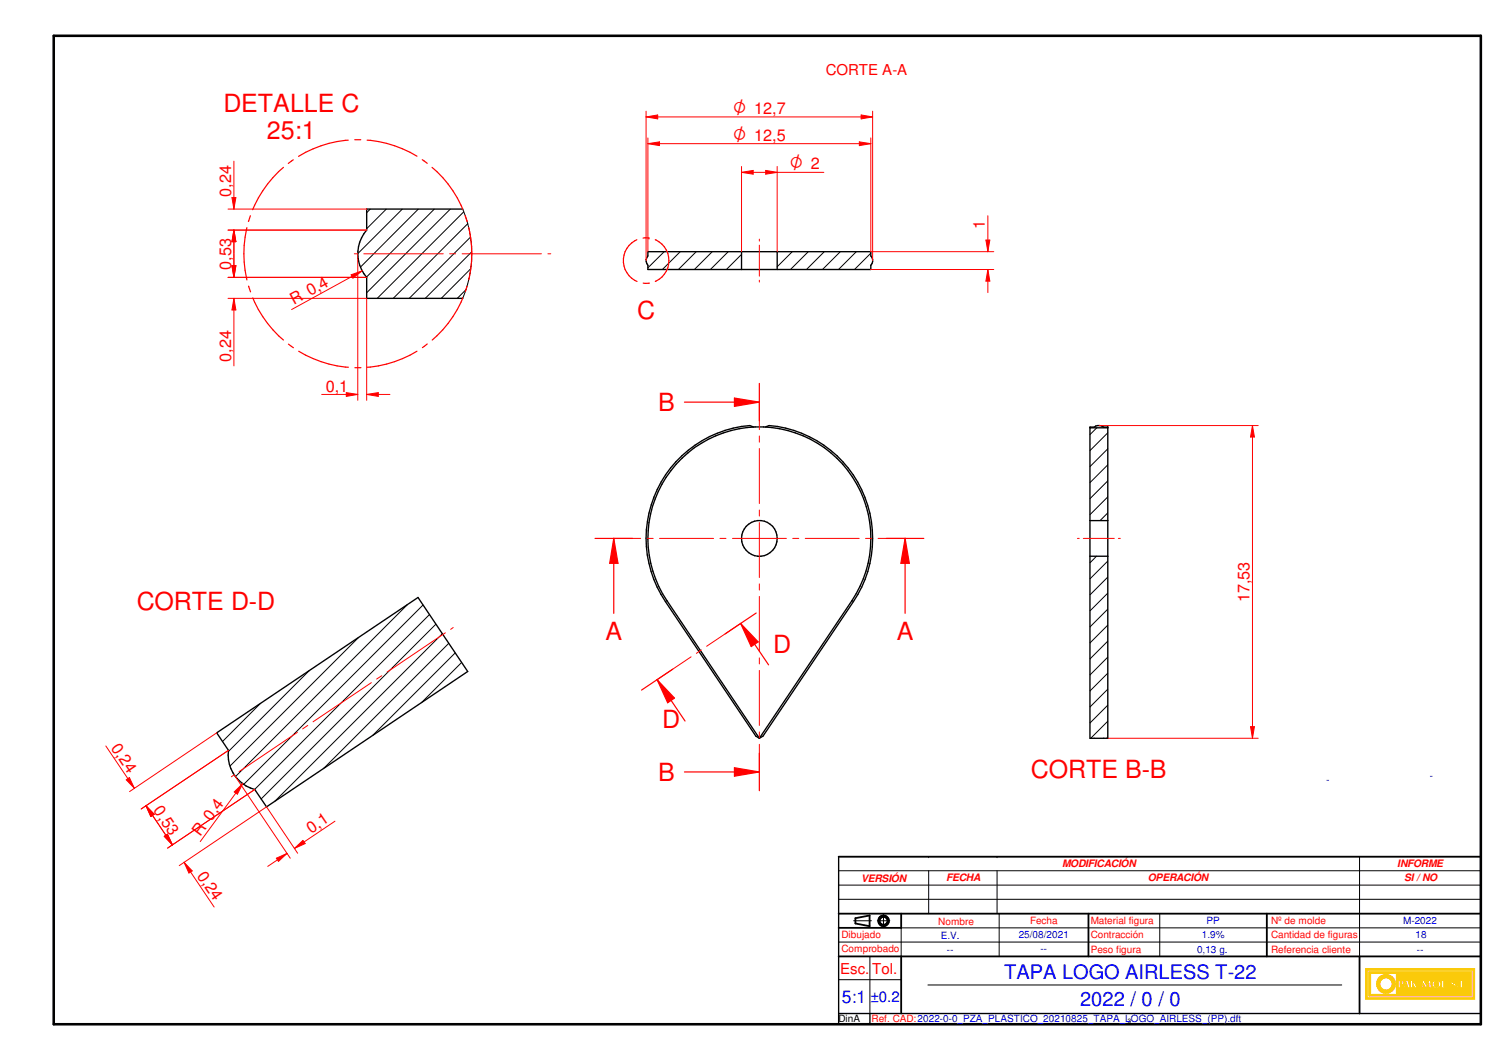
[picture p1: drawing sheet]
<svg xmlns="http://www.w3.org/2000/svg" width="420mm" height="297mm" viewBox="0 0 420 297" stroke-linecap="round" stroke-linejoin="round" font-family="sans-serif">
<path d="M15.1 10h400v277h-400z" fill="none" stroke="#000" stroke-width=".72"/>
<g fill="none" stroke="#000" stroke-width=".51">
<path d="M235.1 256h180M239.8 257.3v1.5M243.7 256.5v3M355.1 256v12M235.1 268h180M235.1 260h17.5M381.1 268v16"/>
<circle cx="247.7" cy="258" r="1.51"/>
<circle cx="247.7" cy="258.1" r="1.12"/>
</g>
<path d="M235.1 240.1v46.9h180v-46.9M235.1 284h180M243.8 284v3" fill="none" stroke="#000" stroke-width=".38"/>
<g fill="none" stroke="#000" stroke-width=".28">
<path d="M235.1 252h180M239.3 258h5M245.9 258h3.5M247.6 256.3v3.5M260.3 244v12M279.5 244v12M280.1 256v12M325.1 256v12M381.1 240.1v27.9M235.1 274.5h17.5M235.1 264h180M252.6 260v8"/>
<path d="M260.1 276h116"/>
</g>
<g fill="#faca0a">
<path d="M382.8 271.4v8.6h30.5v-8.6zM383.2 271.9h29.7v7.7h-29.7z" fill-rule="evenodd"/>
<path d="M383.7 272.3v6.8h28.7v-6.8zM408.2 276.5a.3 .3 0 0 1 .6 0 .3 .3 0 0 1-.6 0zM409.3 274.7h.6v1.9h.8v.2h-1.4zM411 276.4l.3-.1 .1 .4-.4 .1zM384.2 272.8h7.2v5.8h-7.2zM391.9 274.7h.9a.67 .67 0 0 1 .7 .9 .67 .67 0 0 1-1 .4v.8h-.6zM394.1 274.7h.5l.6 2.1h-.6l-.1-.4h-.6l-.2 .4h-.2zM395.3 274.7h.6v1l.8-1h.2l-.5 .7 .8 1.4h-.7l-.4-.9-.2 .9h-.6zM397.3 275.6h.7v.2h-.7zM398.8 274.7h.3l.7 1.4 .8-1.4h.3l.3 2.1h-.7v-1.3l-.7 1.3h-.2l-.7-1.2v1.2h-.5zM401.6 275.2a1.22 1.22 0 0 1 1.8-.3 1.22 1.22 0 0 1 0 1.8 1.22 1.22 0 0 1-1.8-.3l-.2-.4zM404.1 274.7h.6v1.9h.8v.2h-1.4zM406.7 275a.74 .74 0 0 1 .8-.3 .74 .74 0 0 1 .5 .6l-.2 .1a.37 .37 0 0 0-.3-.5 .37 .37 0 0 0-.4 .4l.3 .1a.73 .73 0 0 1 .7 .8 .73 .73 0 0 1-.8 .7 .73 .73 0 0 1-.7-.8h.3a.37 .37 0 0 0 .2 .5 .37 .37 0 0 0 .5-.3l-.2-.2a.75 .75 0 0 1-.7-1.1z" fill-rule="evenodd"/>
</g>
<g fill="none" stroke="#faca0a" stroke-width=".28">
<path d="M391.9 274.7h.9a.6 .6 0 0 1 .7 .5 .6 .6 0 0 1-.6 .7l-.4 .1v.8h-.6zM392.7 276h.1M394.1 274.7h.5l.6 2.1h-.6l-.1-.4h-.6l-.2 .4h-.2zM395.3 274.7h.6v1l.8-1h.2l-.5 .7 .8 1.4h-.7l-.4-.9-.2 .9h-.6zM398.8 274.7h.3l.7 1.4 .8-1.4h.3l.3 2.1h-.7v-1.3l-.7 1.3h-.2l-.7-1.2v1.2h-.5zM406.9 276.3h.1M406.9 276.2v-.1h-.3a.73 .73 0 0 0 .5 .7 .73 .73 0 0 0 .8-.2M406.9 276.3l.1 .3h.3M407.3 276.6h.1M407.4 274.7h.1M407.4 275.4l-.3-.1a.37 .37 0 0 1 .4-.4 .37 .37 0 0 1 .3 .5l.2-.1v-.2a.73 .73 0 0 0-.8-.4 .73 .73 0 0 0-.6 .6l.2 .5 .9 .6M407.4 275.5h.1"/>
<path d="M407.4 275.5a.72 .72 0 0 1 .6 .4 .72 .72 0 0 1-.1 .7M407.7 276.4h.1M407.7 276.4l-.4 .2M407.9 276.6h.1"/>
<circle cx="402.7" cy="275.8" r="1.17"/>
</g>
<path d="M386.4 274.1a2.68 2.68 0 0 1 2.9-.9 2.68 2.68 0 0 1 1.8 2.4h-.9a1.72 1.72 0 0 0-2.6-1.4 1.72 1.72 0 0 0 0 3 1.72 1.72 0 0 0 2.6-1.4h.9a2.66 2.66 0 0 1-3.5 2.4 2.66 2.66 0 0 1-1.2-4.1z" fill-rule="evenodd" fill="#faca0a"/>
<path d="M386.6 273.9a2.68 2.68 0 0 1 2.8-.7 2.68 2.68 0 0 1 1.7 2.4h-.9a1.74 1.74 0 0 0-2.6-1.4 1.74 1.74 0 0 0 0 3 1.74 1.74 0 0 0 2.6-1.4h.9a2.66 2.66 0 0 1-3.7 2.3 2.66 2.66 0 0 1-.8-4.2z" fill="none" stroke="#faca0a" stroke-width=".28"/>
<path d="M392.5 275a.41 .41 0 0 1 .4 .4 .41 .41 0 0 1-.4 .4z" fill-rule="evenodd" fill="#faca0a"/>
<path d="M392.5 275a.41 .41 0 0 1 .4 .4 .41 .41 0 0 1-.4 .4z" fill="none" stroke="#faca0a" stroke-width=".28"/>
<path d="M394.2 275.3l.2 .8h-.5z" fill="#faca0a"/>
<path d="M394.2 275.3l.2 .8h-.5z" fill="none" stroke="#faca0a" stroke-width=".28"/>
<path d="M402.2 275.2a.76 .76 0 0 1 1 .1 .76 .76 0 0 1-.2 1.1 .61 .61 0 0 1-.7 .2 .61 .61 0 0 1-.3-.8z" fill-rule="evenodd" fill="#faca0a"/>
<path d="M382.8 271.4h30.5v8.6h-30.5zM383.2 271.9h29.7v7.7h-29.7zM383.7 272.3h28.7v6.8h-28.7zM384.2 272.8h7.2v5.8h-7.2zM397.3 275.6h.7v.2h-.7zM402.3 275a.79 .79 0 0 1 .9 .8 .79 .79 0 0 1-.9 .8 1.04 1.04 0 0 1 0-1.6zM404.1 274.7h.6v1.9h.8v.2h-1.4zM408.3 276.4a.27 .27 0 0 1 .4 0 .27 .27 0 0 1-.2 .4zM409.3 274.7h.6v1.9h.8v.2h-1.4zM411 276.4l.3-.1 .1 .4-.4 .1z" fill="none" stroke="#faca0a" stroke-width=".28"/>
<path d="M235.1 240.1h180M239.8 258.8l3.9 .7M243.7 256.5l-3.9 .8M252.6 256v4M305.1 256v12M252.6 268v16" fill="none" stroke="#000" stroke-width=".51"/>
<g fill="none" stroke="#000" stroke-width=".28">
<path d="M181.7 70.5l-.1 .1M186.2 70.5l-4.6 4.6M190.7 70.5l-5 5M195.1 70.5l-4.9 5M199.6 70.5l-5 5M204.1 70.5l-5 5M207.8 71.3l-4.2 4.2M222.1 70.5l-4.3 4.3M226.6 70.5l-5 5M231 70.5l-5 5M235.5 70.5l-5 5M240 70.5l-5 5"/>
<path d="M244.1 71l-4.6 4.5M244.1 75.4l-.1 .1M186.9 168.3l-.4 .3M238.8 168.3l.4 .3M235.1 248h180M235.1 244h180M235.1 240h180M260.3 240.1h.1M279.5 240.1h.1M243.8 268v16M252.6 260h162.5"/>
</g>
<g fill="none" stroke="#000" stroke-width=".38">
<path d="M181.6 70.5h62.5v1.2a1.89 1.89 0 0 1 0 2.6v1.2h-62.5v-1.2a2.01 2.01 0 0 1 0-2.6zM207.8 70.5v5M217.8 70.5v5M211.3 119.7l-1.1-.4a31.7 31.7 0 0 0-23.7 49.3l25.4 37.7 .9 .6M215.6 119.3a31.7 31.7 0 0 1 23.6 49.3l-25.3 37.7-1.1 .6M215.6 119.3l-1.2 .4M191.1 128.4a31.2 31.2 0 0 1 41.8-1.5 31.2 31.2 0 0 1 5.9 41.4l-26 38.6-25.9-38.6a31.2 31.2 0 0 1 4.2-39.9z"/>
<circle cx="212.8" cy="150.9" r="5"/>
</g>
<path d="M172 150.9h7.6M181.4 150.9h1.7M184.9 150.9h15.1M201.8 150.9h1.7M205.3 150.9h15.1M222.2 150.9h1.7M225.7 150.9h15.1M242.6 150.9h1.7M246.1 150.9h7.6" fill="none" stroke="#f00" stroke-width=".28"/>
<path d="M177.3 150.9h-5.3v21M248.4 150.9h5.3" fill="none" stroke="#f00" stroke-width=".34"/>
<path d="M172 150.9l1.2 7h-2.3z" fill="#f00"/>
<path d="M172 150.9l1.2 7h-2.3zM253.7 150.9v21" fill="none" stroke="#f00" stroke-width=".34"/>
<path d="M253.7 150.9l1.2 7h-2.4z" fill="#f00"/>
<path d="M191.8 112.7h21v5.2M166.8 150.9h5.2M253.7 150.9l1.2 7h-2.4zM253.7 150.9h5.2M212.8 211.1v5.2" fill="none" stroke="#f00" stroke-width=".34"/>
<path d="M212.8 112.7v7.7M212.8 122.2v1.7M212.8 125.7v15.4M212.8 142.9v1.7M212.8 146.4v15.4M212.8 163.6v1.8M212.8 167.1v15.5M212.8 184.4v1.7M212.8 187.9v15.4M212.8 205.1v1.7M212.8 208.6v7.7" fill="none" stroke="#f00" stroke-width=".28"/>
<path d="M205.9 111.5l6.9 1.2-6.9 1.2z" fill="#f00"/>
<path d="M205.9 111.5l6.9 1.2-6.9 1.2zM191.8 216.3h21" fill="none" stroke="#f00" stroke-width=".34"/>
<path d="M205.9 215.1l6.9 1.2-6.9 1.2z" fill="#f00"/>
<path d="M212.8 107.4v5.3M205.9 215.1l6.9 1.2-6.9 1.2zM212.8 216.3v5.3" fill="none" stroke="#f00" stroke-width=".34"/>
<g fill="none" stroke="#000" stroke-width=".28">
<path d="M307.4 119.9l-1.9 1.9M310.5 121.3l-5 5M310.5 125.8l-5 5M310.5 130.3l-5 5M310.5 134.7l-5 5M310.5 139.2l-5 5M307.3 155.9l-1.8 1.8M310.5 157.2l-5 5M310.5 143.7l-2.2 2.2M310.5 161.7l-5 5M310.5 166.2l-5 5M310.5 170.7l-5 5"/>
<path d="M310.5 175.2l-5 5M310.5 179.7l-5 5M310.5 184.1l-5 5M310.5 188.6l-5 5M310.5 193.1l-5 5M310.5 197.6l-5 5M310.5 202.1l-4.8 4.8M310.5 206.6l-.3 .3"/>
</g>
<path d="M305.5 119.9h5M310.5 119.6v87.3h-5v-87.2h1.2a2.16 2.16 0 0 1 2.6 0h1.2M305.5 155.9h5M305.5 145.9h5" fill="none" stroke="#000" stroke-width=".38"/>
<circle cx="310.5" cy="119.6" r=".19" fill="#000"/>
<path d="M244.1 70.5h34.4M244.1 75.5h34.4M276.3 67.3h1.1l-.5 3.2z" fill="none" stroke="#f00" stroke-width=".28"/>
<path d="M276.3 67.3h1.1l-.5 3.2z" fill="#f00"/>
<path d="M276.9 75.5l.5 3.3h-1.1z" fill="none" stroke="#f00" stroke-width=".28"/>
<path d="M276.9 75.5l.5 3.3h-1.1z" fill="#f00"/>
<path d="M207.8 46.7v23.8M207.8 48.3l3.3-.5v1zM217.8 46.7v23.8M212.8 67v.6M212.8 68.7v8.7M212.8 78.5v.5M276.9 60.5v10M276.9 75.5v6.5" fill="none" stroke="#f00" stroke-width=".28"/>
<path d="M207.8 48.3l3.3-.5v1z" fill="#f00"/>
<path d="M214.6 47.8l3.2 .5-3.2 .5z" fill="none" stroke="#f00" stroke-width=".28"/>
<path d="M214.6 47.8l3.2 .5-3.2 .5z" fill="#f00"/>
<path d="M181.6 38.7v31.8M244.1 38.7v31.8M181.6 40.3l3.3-.5v1zM207.8 48.3h23.1" fill="none" stroke="#f00" stroke-width=".28"/>
<path d="M181.6 40.3l3.3-.5v1z" fill="#f00"/>
<path d="M240.9 39.8l3.2 .5-3.2 .5z" fill="none" stroke="#f00" stroke-width=".28"/>
<path d="M240.9 39.8l3.2 .5-3.2 .5z" fill="#f00"/>
<path d="M181.1 31.2v41.8M181.1 32.8l3.3-.6v1.1zM244.6 31.2v41.8M181.6 40.3h62.5" fill="none" stroke="#f00" stroke-width=".28"/>
<path d="M181.1 32.8l3.3-.6v1.1z" fill="#f00"/>
<path d="M241.4 32.2l3.2 .6-3.2 .5z" fill="none" stroke="#f00" stroke-width=".28"/>
<path d="M241.4 32.2l3.2 .6-3.2 .5z" fill="#f00"/>
<path d="M181.1 32.8h63.5" fill="none" stroke="#f00" stroke-width=".28"/>
<path d="M178.5 67.2a6.4 6.4 0 0 0-3.8 5.8 6.4 6.4 0 0 0 3.9 5.9M180.3 79.3h1.7M181.9 66.7h-1.7M187.5 73a6.4 6.4 0 0 1-3.8 5.9" fill="none" stroke="#f00" stroke-width=".34"/>
<circle cx="181.9" cy="66.7" r=".17" fill="#f00"/>
<g fill="none" stroke="#f00" stroke-width=".34">
<path d="M97.6 39.3a30.6 30.6 0 0 0-13.9 4.5M99.4 39.2h1.7M102.9 39.3a31 31 0 0 1 14 4.5M79.4 46.9a31.5 31.5 0 0 0-8.6 11.9M82.2 44.8l-1.4 1M118.4 44.7l1.3 1.1M121.1 46.9a30.6 30.6 0 0 1 8.6 11.8M69.2 63.8a32.1 32.1 0 0 0 0 14.6M70.2 60.5l-.6 1.6M130.4 60.4l.5 1.6M131.4 63.8a32.1 32.1 0 0 1 0 14.6M183.7 67.2a6.3 6.3 0 0 1 3.8 5.8"/>
<path d="M69.7 80.2l.5 1.6M70.9 83.5a31.4 31.4 0 0 0 8.5 11.8M80.8 96.4l1.4 1.1M83.7 98.4a31.5 31.5 0 0 0 14 4.5M116.9 98.4a31.5 31.5 0 0 1-14 4.5M119.7 96.4l-1.3 1M129.7 83.4a31 31 0 0 1-8.6 11.9M130.9 80.1l-.5 1.6M99.5 103h1.7"/>
</g>
<g fill="none" stroke="#000" stroke-width=".28">
<path d="M103.8 58.6l-1 1M108.3 58.6l-5.5 5.5M112.8 58.6l-12.5 12.4M117.3 58.6l-16.3 16.2M121.7 58.6l-19 19M126.2 58.6l-23.4 23.4M129.7 58.6a32.2 32.2 0 0 1 2.2 16.8M130 59.4l-24.3 24.2M131.1 62.7l-20.9 20.9M131.9 66.4l-17.2 17.2M131.9 75.3l-8.2 8.3M131.9 75.4a32.6 32.6 0 0 1-2.2 8.2"/>
<path d="M132.2 70.6l-13 13M130.6 81.2l-2.4 2.4"/>
</g>
<path d="M129.7 58.6h-26.9v5.9a10.1 10.1 0 0 0 0 13.2v5.9h26.9" fill="none" stroke="#000" stroke-width=".38"/>
<path d="M98.4 77l3.1-1.1-2.6 2zM101.5 75.9l-19.8 10.8" fill="none" stroke="#f00" stroke-width=".28"/>
<path d="M98.4 77l3.1-1.1-2.6 2z" fill="#f00"/>
<path d="M100.3 71.1v41.1M102.8 83.6v28.6M97.1 110l3.2 .5-3.2 .6z" fill="none" stroke="#f00" stroke-width=".28"/>
<path d="M97.1 110l3.2 .5-3.2 .6z" fill="#f00"/>
<path d="M102.8 110.5l3.2-.5v1.1z" fill="none" stroke="#f00" stroke-width=".28"/>
<path d="M102.8 110.5l3.2-.5v1.1z" fill="#f00"/>
<path d="M63.9 58.6h38.9M65 55.4h1.1l-.5 3.2zM63.9 64.5h38.9M90.2 110.5h10.1M102.8 110.5h6.5" fill="none" stroke="#f00" stroke-width=".28"/>
<path d="M65 55.4h1.1l-.5 3.2z" fill="#f00"/>
<path d="M65.6 64.5l.5 3.2h-1.1z" fill="none" stroke="#f00" stroke-width=".28"/>
<path d="M65.6 64.5l.5 3.2h-1.1z" fill="#f00"/>
<path d="M65.6 45.2v13.4M63.9 64.5h38.9M63.9 77.7h38.9M65.6 64.5v6.5M65.6 64.5l.5 3.2h-1.1z" fill="none" stroke="#f00" stroke-width=".28"/>
<path d="M65.6 64.5l.5 3.2h-1.1z" fill="#f00"/>
<path d="M65 74.5h1.1l-.5 3.2z" fill="none" stroke="#f00" stroke-width=".28"/>
<path d="M65 74.5h1.1l-.5 3.2z" fill="#f00"/>
<path d="M63.9 77.7h38.9M65 74.5h1.1l-.5 3.2zM65.6 64.5v13.2M63.9 83.6h38.9" fill="none" stroke="#f00" stroke-width=".28"/>
<path d="M65 74.5h1.1l-.5 3.2z" fill="#f00"/>
<path d="M65.6 83.6l.5 3.3h-1.1z" fill="none" stroke="#f00" stroke-width=".28"/>
<path d="M65.6 83.6l.5 3.3h-1.1z" fill="#f00"/>
<path d="M65.6 71.2v6.5M65.6 83.6v18.9M308 119.3h44.7M310.5 206.9h42.2M350.5 203.6h1.1l-.5 3.3z" fill="none" stroke="#f00" stroke-width=".28"/>
<path d="M350.5 203.6h1.1l-.5 3.3z" fill="#f00"/>
<path d="M351.1 119.3l.5 3.2h-1.1z" fill="none" stroke="#f00" stroke-width=".28"/>
<path d="M351.1 119.3l.5 3.2h-1.1z" fill="#f00"/>
<path d="M351.1 119.3v87.6M207.6 174.7l-9.5 6.4M193.7 184.1l-9.5 6.4M196.6 182.1l-1.4 1" fill="none" stroke="#f00" stroke-width=".28"/>
<path d="M207.6 174.7l-4.3 2.9M188.5 187.5l-4.3 3 7.8 11.6" fill="none" stroke="#f00" stroke-width=".34"/>
<path d="M184.2 190.5l4.8 5.1-1.9 1.3z" fill="#f00"/>
<path d="M207.6 174.7l7.8 11.6M184.2 190.5l4.8 5.1-1.9 1.3z" fill="none" stroke="#f00" stroke-width=".34"/>
<path d="M207.6 174.7l4.9 5.2-1.9 1.3z" fill="#f00"/>
<path d="M207.6 174.7l4.9 5.2-1.9 1.3zM212 171.8l-4.4 2.9M184.2 190.5l-4.4 2.9" fill="none" stroke="#f00" stroke-width=".34"/>
<path d="M100.4 178.7l-35.9 36M114.2 169.5l-48.2 48.1M118.6 169.5l-50.3 50.3M120.4 172.2l-49 49M122.2 174.9l-49 49M124 177.6l-47 47M73 197.1l-10.6 10.7M86.7 187.9l-22.7 22.7M125.8 180.3l-35.1 35M127.6 183l-23.2 23.1M129.4 185.6l-11.3 11.3" fill="none" stroke="#000" stroke-width=".28"/>
<path d="M60.7 205.4l56.5-38 13.9 20.8-56.4 37.9-3.3-4.9a10 10 0 0 1-7.4-10.9z" fill="none" stroke="#000" stroke-width=".38"/>
<g fill="none" stroke="#f00" stroke-width=".28">
<path d="M99.3 71.1h.8M102 71.1h22.2M126 71.1h1.7M129.5 71.1h22.3M153.6 71.1h.8M124.8 177.3l-16.3 11M127 175.9l-.7 .5M104.1 191.3l-16.4 11M107 189.4l-1.4 .9M35.4 218.5l.9-.6 1.4 3zM60.7 205.4l-24.4 16.4M64 210.3l-24.4 16.4"/>
<path d="M65.5 217.2l-.7 .5M83.3 205.2l-16.3 11M86.3 203.3l-1.5 1"/>
</g>
<path d="M35.4 218.5l.9-.6 1.4 3z" fill="#f00"/>
<path d="M40.9 225.8l2.3 2.4-.9 .6z" fill="none" stroke="#f00" stroke-width=".28"/>
<path d="M40.9 225.8l2.3 2.4-.9 .6z" fill="#f00"/>
<path d="M29.7 209l8 11.9M64 210.3l-24.4 16.4M40.9 225.8l3.7 5.4M40.9 225.8l2.3 2.4-.9 .6zM71.4 221.2l-24.4 16.5" fill="none" stroke="#f00" stroke-width=".28"/>
<path d="M40.9 225.8l2.3 2.4-.9 .6z" fill="#f00"/>
<path d="M46 234.4l.9-.6 1.4 3z" fill="none" stroke="#f00" stroke-width=".28"/>
<path d="M46 234.4l.9-.6 1.4 3z" fill="#f00"/>
<path d="M40.9 225.8l7.4 11M46 234.4l.9-.6 1.4 3zM71.4 221.2l-24.4 16.5M74.7 226.1l-24.5 16.5" fill="none" stroke="#f00" stroke-width=".28"/>
<path d="M46 234.4l.9-.6 1.4 3z" fill="#f00"/>
<path d="M51.6 241.6l2.3 2.5-1 .5z" fill="none" stroke="#f00" stroke-width=".28"/>
<path d="M51.6 241.6l2.3 2.5-1 .5z" fill="#f00"/>
<path d="M68 219.6l-11.9 16.2M44.7 231.4l3.6 5.4M65.6 221.9l2.4-2.3-1.5 2.9zM51.6 241.6l8.4 12.6" fill="none" stroke="#f00" stroke-width=".28"/>
<path d="M65.6 221.9l2.4-2.3-1.5 2.9z" fill="#f00"/>
<path d="M65.6 217.1l15.8 23.4M74.7 226.1l8.7 13M82.5 237.7l2.4-2.2 .6 .9z" fill="none" stroke="#f00" stroke-width=".28"/>
<path d="M82.5 237.7l2.4-2.2 .6 .9z" fill="#f00"/>
<path d="M77.5 240.5l3-1.4-2.4 2.3z" fill="none" stroke="#f00" stroke-width=".28"/>
<path d="M77.5 240.5l3-1.4-2.4 2.3z" fill="#f00"/>
<path d="M302 150.9h.5M303.6 150.9h8.7M313.5 150.9h.5M80.5 239.1l-5.5 3.7M93.9 230.1l-11.4 7.6" fill="none" stroke="#f00" stroke-width=".28"/>
<g font-size="7" fill="#f00">
<text x="62.6" y="31.4">DETALLE C</text>
<text x="74.8" y="38.9">25:1</text>
<text x="178.6" y="89.4">C</text>
<text x="184.5" y="115.2">B</text>
<text x="38.3" y="170.9">CORTE D-D</text>
<text x="169.7" y="179.4">A</text>
<text x="251.4" y="179.4">A</text>
<text x="216.7" y="183">D</text>
<text x="185.6" y="204.1">D</text>
<text x="184.5" y="218.8">B</text>
<text x="289" y="217.9">CORTE B-B</text>
</g>
<g font-size="5.6" fill="#00f">
<text x="281.4" y="274.4">TAPA LOGO AIRLESS T-22</text>
<text x="302.8" y="282">2022 / 0 / 0</text>
</g>
<g font-size="5" fill="#f00">
<text x="205.5" y="32">O 12,7</text>
<text x="205.5" y="39.5">O 12,5</text>
<text x="221.3" y="47.5">O 2</text>
</g>
<text font-size="4.9" fill="#00f" x="236" y="281">5:1</text>
<g font-size="4.5" fill="#f00">
<text x="64.8" y="55.2" transform="rotate(-90 64.8 55.2)">0,24</text>
<text x="276.1" y="64.1" transform="rotate(-90 276.1 64.1)">1</text>
<text x="64.8" y="75.6" transform="rotate(-90 64.8 75.6)">0,53</text>
<text x="82.3" y="85.5" transform="rotate(-29 82.3 85.5)">R 0,4</text>
<text x="64.8" y="101.4" transform="rotate(-90 64.8 101.4)">0,24</text>
<text x="91.3" y="109.7">0,1</text>
<text x="350.3" y="168.8" transform="rotate(-90 350.3 168.8)">17,53</text>
<text x="31" y="209.6" transform="rotate(56 31 209.6)">0,24</text>
<text x="42.8" y="227.1" transform="rotate(56 42.8 227.1)">0,53</text>
<text x="87.2" y="233.6" transform="rotate(-34 87.2 233.6)">0,1</text>
<text x="56.1" y="234.4" transform="rotate(-54 56.1 234.4)">R 0,4</text>
<text x="55.1" y="245.4" transform="rotate(56 55.1 245.4)">0,24</text>
</g>
<g font-size="4.2" fill="#f00">
<text x="231.5" y="21.1">CORTE A-A</text>
<text x="235.5" y="272.9">Esc.</text>
<text x="244.5" y="272.9">Tol.</text>
</g>
<text font-size="4.2" fill="#00f" x="244" y="280.8">±0.2</text>
<g font-size="2.9" fill="#f00">
<text x="297.7" y="243">MODIFICACIÓN</text>
<text x="391.7" y="243.1">INFORME</text>
<text x="241.4" y="247.1">VERSIÓN</text>
<text x="265.2" y="247">FECHA</text>
<text x="321.8" y="247">OPERACIÓN</text>
<text x="393.6" y="247">SI / NO</text>
</g>
<g font-size="2.8" fill="#00f">
<text x="371.7" y="219.5">-</text>
<text x="400.8" y="218.3">-</text>
<text x="263.7" y="263">E.V.</text>
<text x="285.5" y="262.9">25/08/2021</text>
<text x="336.9" y="263">1.9%</text>
<text x="338.2" y="259">PP</text>
<text x="393.3" y="259">M-2022</text>
<text x="396.7" y="262.9">18</text>
<text x="265.4" y="267">--</text>
<text x="291.7" y="266.9">--</text>
<text x="335.5" y="267">0,13 g.</text>
<text x="397.2" y="267.1">--</text>
</g>
<g font-size="2.8" fill="#f00">
<text x="235.9" y="262.9">Dibujado</text>
<text x="263" y="259.1">Nombre</text>
<text x="288.7" y="258.8">Fecha</text>
<text x="305.7" y="258.9">Material figura</text>
<text x="305.7" y="262.8">Contracción</text>
<text x="356.3" y="259">Nº de molde</text>
<text x="356.3" y="262.9">Cantidad de figuras</text>
<text x="235.9" y="266.9">Comprobado</text>
<text x="305.7" y="267">Peso figura</text>
<text x="356.3" y="267">Referencia cliente</text>
<text x="244.3" y="286.4">Ref. CAD:2022-0-0_PZA_PLASTICO_20210825_TAPA_LOGO_AIRLESS_(PP).dft</text>
</g>
<text font-size="2.8" x="235" y="286.5">DinA</text>
<text font-size="1.7" x="316.1" y="286.8">3</text>
</svg>
